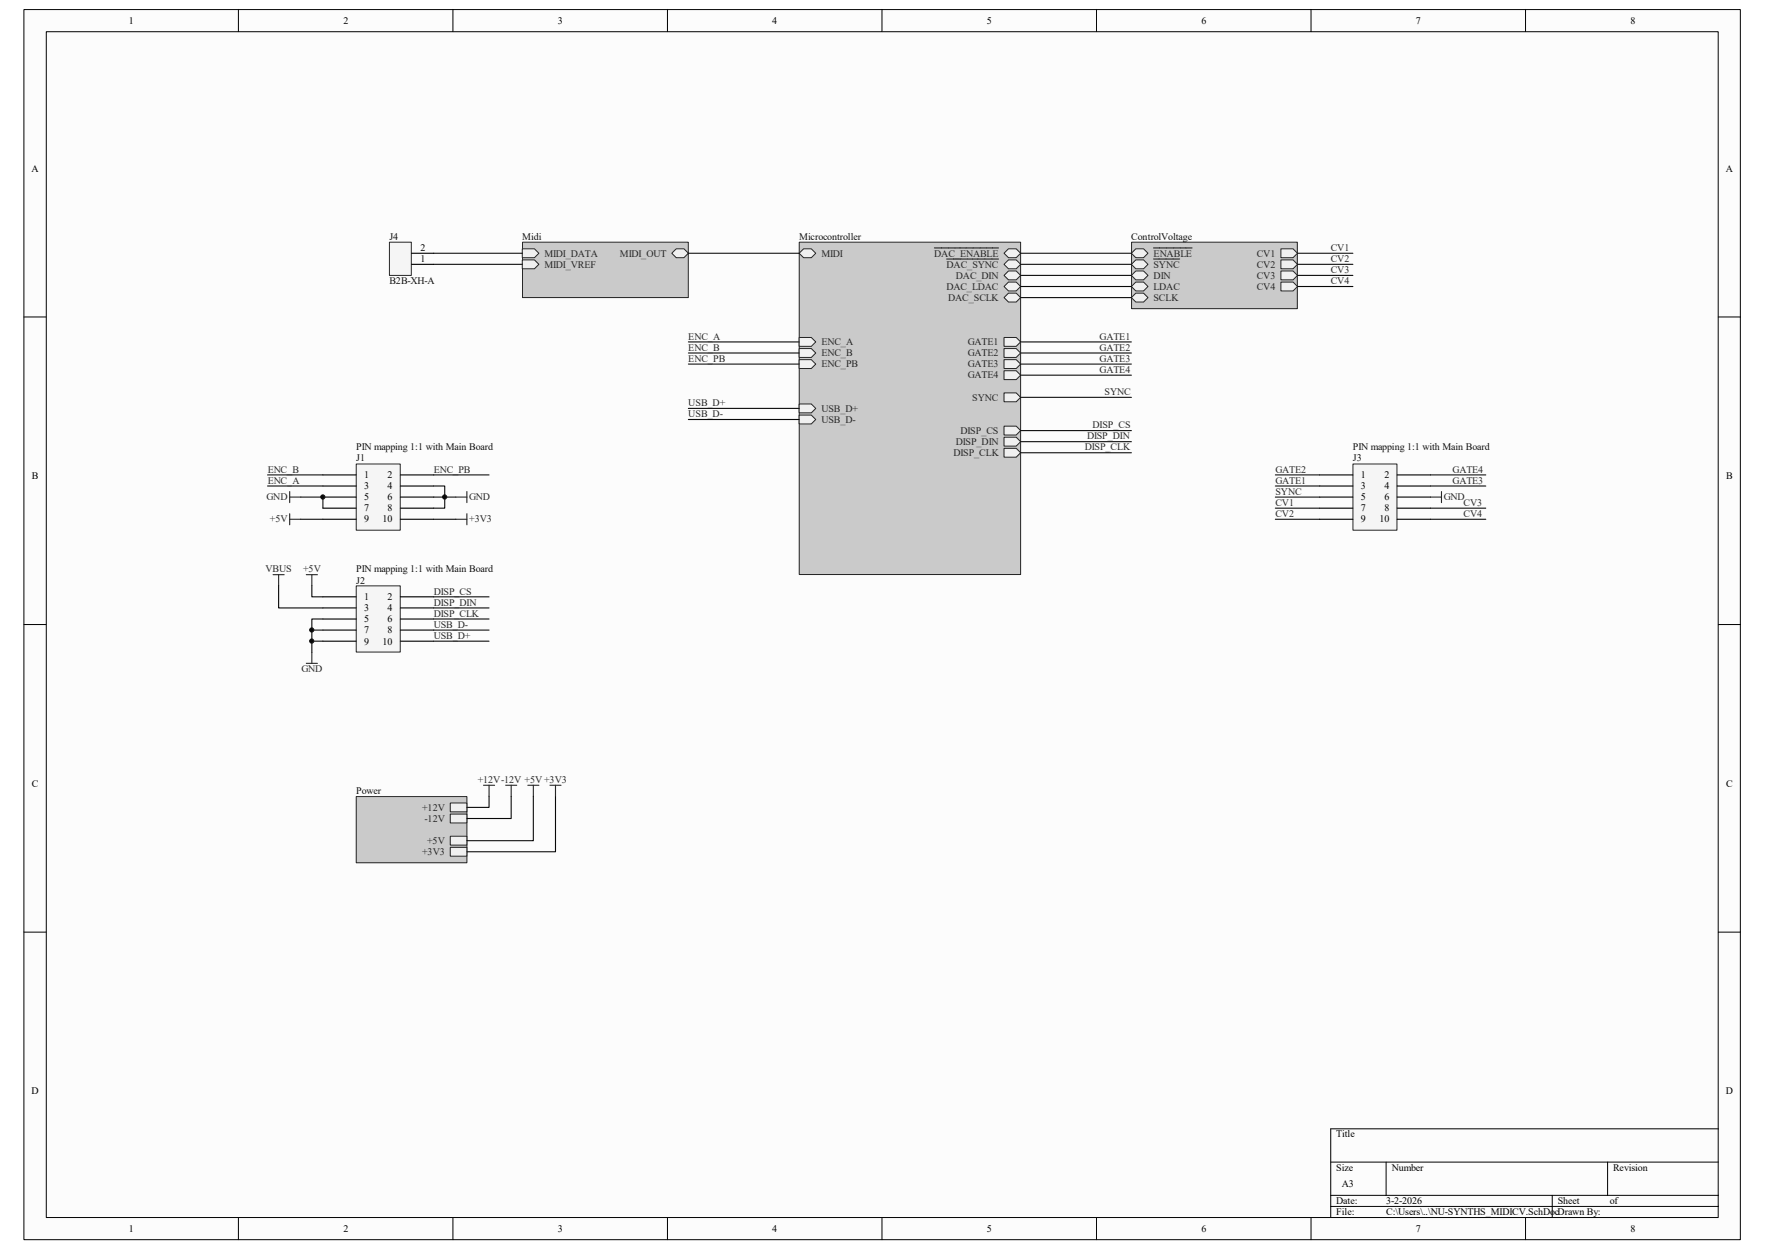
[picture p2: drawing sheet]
<svg xmlns="http://www.w3.org/2000/svg" width="297mm" height="210mm" viewBox="0 0 297 210" stroke-linecap="round" stroke-linejoin="round" font-family="sans-serif">
<path d="M4.1 1.7h288.8v206.7h-288.8z" fill="#fcfcfc"/>
<path d="M4 1.6h288.9v206.8h-288.9z" fill="none" stroke="#000" stroke-width=".17"/>
<path d="M7.8 5.4h281.3v199.3h-281.3z" fill="#fcfcfc"/>
<g fill="none" stroke="#000" stroke-width=".17">
<path d="M7.8 5.3h281.3v199.4h-281.3zM40.1 1.6v3.7M76.2 1.6v3.7M112.3 1.6v3.7M148.4 1.6v3.7M184.5 1.6v3.7M220.6 1.6v3.7M256.7 1.6v3.7M4 53.3h3.7M289.2 53.3h3.7M4 105h3.7M289.2 105h3.7"/>
<path d="M4 156.7h3.7M289.2 156.7h3.7M223.9 195.4h65.3M233.3 195.4v5.6M270.5 195.4v5.6M289.2 189.8h-65.3v14.9M40.1 204.7v3.7M76.2 204.7v3.7M112.3 204.7v3.7M148.4 204.7v3.7M184.5 204.7v3.7M220.6 204.7v3.7"/>
<path d="M223.9 201h65.3M223.9 202.9h65.3M256.7 204.7v3.7M261.2 201v3.7"/>
</g>
<path d="M134.5 40.8h37.2v55.8h-37.2z" fill="#cacaca"/>
<path d="M134.5 40.7h37.2v55.9h-37.2z" fill="none" stroke="#262626" stroke-width=".17"/>
<g fill="#f0f0f0" stroke="#262626" stroke-width=".17">
<path d="M135.2 41.8h1.3l.8 .8-.8 .7h-1.3l-.7-.7z" fill-rule="evenodd"/>
<path d="M169 50l.7-.7h1.3l.8 .7-.8 .8h-1.3z" fill-rule="evenodd"/>
<path d="M169 42.6l.7-.8h1.3l.8 .8-.8 .7h-1.3z" fill-rule="evenodd"/>
</g>
<path d="M157.2 41.7h10.8" fill="none" stroke="#262626" stroke-width=".19"/>
<path d="M169 44.4l.7-.7h1.3l.8 .7-.8 .8h-1.3z" fill-rule="evenodd" fill="#f0f0f0" stroke="#262626" stroke-width=".17"/>
<path d="M159.3 43.6h8.7" fill="none" stroke="#262626" stroke-width=".19"/>
<g fill="#f0f0f0" stroke="#262626" stroke-width=".17">
<path d="M169 46.3l.7-.7h1.3l.8 .7-.8 .8h-1.3z" fill-rule="evenodd"/>
<path d="M134.5 56.7h2l.8 .8-.8 .7h-2z" fill-rule="evenodd"/>
<path d="M134.5 60.5h2l.8 .7-.8 .8h-2z" fill-rule="evenodd"/>
<path d="M134.5 58.6h2l.8 .8-.8 .7h-2z" fill-rule="evenodd"/>
<path d="M134.5 67.9h2l.8 .8-.8 .7h-2z" fill-rule="evenodd"/>
<path d="M134.5 69.8h2l.8 .7-.8 .8h-2z" fill-rule="evenodd"/>
<path d="M169 56.7h2l.8 .8-.8 .7h-2z" fill-rule="evenodd"/>
<path d="M169 58.6h2l.8 .8-.8 .7h-2z" fill-rule="evenodd"/>
<path d="M169 60.5h2l.8 .7-.8 .8h-2z" fill-rule="evenodd"/>
<path d="M169 62.3h2l.8 .8-.8 .7h-2z" fill-rule="evenodd"/>
<path d="M169 71.7h2l.8 .7-.8 .7h-2z" fill-rule="evenodd"/>
<path d="M169 75.4h2l.8 .7-.8 .8h-2z" fill-rule="evenodd"/>
<path d="M169 73.5h2l.8 .8-.8 .7h-2z" fill-rule="evenodd"/>
<path d="M169 48.2l.7-.8h1.3l.8 .8-.8 .7h-1.3z" fill-rule="evenodd"/>
<path d="M169 66.1h2l.8 .7-.8 .8h-2z" fill-rule="evenodd"/>
</g>
<path d="M190.5 40.8h27.8v11.1h-27.8z" fill="#cacaca"/>
<path d="M190.4 40.7h27.9v11.2h-27.9z" fill="none" stroke="#262626" stroke-width=".17"/>
<g fill="#f0f0f0" stroke="#262626" stroke-width=".17">
<path d="M215.5 41.8h2.1l.7 .8-.7 .7h-2.1z" fill-rule="evenodd"/>
<path d="M215.5 43.7h2.1l.7 .7-.7 .8h-2.1z" fill-rule="evenodd"/>
<path d="M215.5 45.6h2.1l.7 .7-.7 .8h-2.1z" fill-rule="evenodd"/>
<path d="M215.5 47.4h2.1l.7 .8-.7 .7h-2.1z" fill-rule="evenodd"/>
<path d="M190.4 42.6l.7-.8h1.3l.8 .8-.8 .7h-1.3z" fill-rule="evenodd"/>
</g>
<path d="M194.1 41.7h6.5" fill="none" stroke="#262626" stroke-width=".19"/>
<path d="M190.4 44.4l.7-.7h1.3l.8 .7-.8 .8h-1.3z" fill-rule="evenodd" fill="#f0f0f0" stroke="#262626" stroke-width=".17"/>
<path d="M194.1 43.6h4.4" fill="none" stroke="#262626" stroke-width=".19"/>
<g fill="#f0f0f0" stroke="#262626" stroke-width=".17">
<path d="M190.4 50l.7-.7h1.3l.8 .7-.8 .8h-1.3z" fill-rule="evenodd"/>
<path d="M190.4 46.3l.7-.7h1.3l.8 .7-.8 .8h-1.3z" fill-rule="evenodd"/>
<path d="M190.4 48.2l.7-.8h1.3l.8 .8-.8 .7h-1.3z" fill-rule="evenodd"/>
</g>
<path d="M88 40.8h27.8v9.2h-27.8z" fill="#cacaca"/>
<path d="M87.9 40.7h27.9v9.3h-27.9z" fill="none" stroke="#262626" stroke-width=".17"/>
<g fill="#f0f0f0" stroke="#262626" stroke-width=".17">
<path d="M113.8 41.8h1.3l.7 .8-.7 .7h-1.3l-.8-.7z" fill-rule="evenodd"/>
<path d="M87.9 41.8h2l.8 .8-.8 .7h-2z" fill-rule="evenodd"/>
<path d="M87.9 43.7h2l.8 .7-.8 .8h-2z" fill-rule="evenodd"/>
</g>
<path d="M60 134h18.6v11.1h-18.6z" fill="#cacaca"/>
<path d="M59.9 133.9h18.7v11.2h-18.7z" fill="none" stroke="#262626" stroke-width=".17"/>
<g fill="#f0f0f0" stroke="#262626" stroke-width=".17">
<path d="M75.8 135h2.8v1.5h-2.8z" fill-rule="evenodd"/>
<path d="M75.8 136.9h2.8v1.5h-2.8z" fill-rule="evenodd"/>
<path d="M75.8 140.6h2.8v1.5h-2.8z" fill-rule="evenodd"/>
<path d="M75.8 142.5h2.8v1.5h-2.8z" fill-rule="evenodd"/>
</g>
<g fill="none" stroke="#262626" stroke-width=".19">
<path d="M46 96.6h1.8M46.9 96.6v1.9M48.7 83.6h1.9M48.7 82.7v1.8M48.7 86.4v1.8M48.7 87.3h1.9M51.5 96.6h1.9M52.5 96.6v1.9M76.7 83.6h1.9M76.7 87.3h1.9M78.6 82.7v1.8M78.6 86.4v1.8"/>
<path d="M240.7 83.6h1.9M242.6 82.7v1.8M51.5 111.5h1.9M52.5 109.7v1.8M81.4 132h1.8M82.3 132v1.9M85.1 132h1.9M86 132v1.9M88.8 132h1.9M89.7 132v1.9M92.5 132h1.9M93.5 132v1.9"/>
</g>
<g fill="none" stroke="#0e0e0e" stroke-width=".19">
<path d="M73 42.6h14.9M73 44.4h14.9M115.8 42.6h18.7M115.8 57.5h18.7M115.8 59.4h18.7M171.8 42.6h18.6M171.8 44.4h18.6M171.8 46.3h18.6M171.8 48.2h18.6M171.8 57.5h18.6M171.8 59.4h18.6M171.8 50h18.6"/>
<path d="M218.3 42.6h9.4M218.3 44.4h9.4M218.3 46.3h9.4M218.3 48.2h9.4M45 79.9h9.3M73 79.9h9.3M115.8 61.2h18.7M115.8 70.5h18.7M115.8 68.7h18.7M171.8 61.2h18.6M171.8 63.1h18.6M171.8 72.4h18.6"/>
<path d="M171.8 66.8h18.6M171.8 76.1h18.6M171.8 74.3h18.6M214.6 79.9h7.5M240.7 79.9h9.3M45 81.7h9.3M46.9 98.5v3.7h7.4M50.6 87.3h3.7M50.6 83.6h3.7v1.8M52.5 98.5v1.9h1.8M73 83.6h1.8v1.8h-1.8M73 81.7h1.8v1.9h1.9"/>
<path d="M73 87.3h3.7M214.6 87.3h7.5M214.6 81.7h7.5M214.6 83.6h7.5M214.6 85.4h7.5M240.7 87.3h9.3M240.7 81.7h9.3M240.7 85.4h9.3M52.5 107.8h1.8M52.5 105.9h1.8M54.3 104.1h-1.8v5.6M73 104.1h9.3"/>
<path d="M73 107.8h9.3M73 105.9h9.3M73 100.4h9.3M73 102.2h9.3M82.3 133.9v1.9h-3.7M86 133.9v3.7h-7.4M89.7 133.9v7.5h-11.1M93.5 133.9v9.3h-14.9"/>
</g>
<path d="M227.7 78.1h7.4v11.1h-7.4z" fill="#f5f5f5"/>
<path d="M227.7 78h7.4v11.2h-7.4z" fill="none" stroke="#262626" stroke-width=".17"/>
<path d="M222.1 79.9h5.6M235.1 79.9h5.6M222.1 87.3h5.6M222.1 85.4h5.6M222.1 83.6h5.6M222.1 81.7h5.6M235.1 87.3h5.6M235.1 85.4h5.6M235.1 83.6h5.6M235.1 81.7h5.6" fill="none" stroke="#000" stroke-width=".19"/>
<path d="M60 78.1h7.4v11.1h-7.4z" fill="#f5f5f5"/>
<path d="M59.9 78h7.5v11.2h-7.5z" fill="none" stroke="#262626" stroke-width=".17"/>
<path d="M54.3 79.9h5.6M67.4 79.9h5.6M54.3 87.3h5.6M54.3 85.4h5.6M54.3 83.6h5.6M54.3 81.7h5.6M67.4 87.3h5.6M67.4 85.4h5.6M67.4 83.6h5.6M67.4 81.7h5.6" fill="none" stroke="#000" stroke-width=".19"/>
<path d="M60 98.6h7.4v11h-7.4z" fill="#f5f5f5"/>
<path d="M59.9 98.5h7.5v11.1h-7.5z" fill="none" stroke="#262626" stroke-width=".17"/>
<path d="M54.3 107.8h5.6M54.3 105.9h5.6M54.3 104.1h5.6M54.3 102.2h5.6M54.3 100.4h5.6M67.4 107.8h5.6M67.4 105.9h5.6M67.4 104.1h5.6M67.4 102.2h5.6M67.4 100.4h5.6" fill="none" stroke="#000" stroke-width=".19"/>
<path d="M65.6 40.8h3.6v5.5h-3.6z" fill="#f5f5f5"/>
<path d="M65.5 40.7h3.7v5.6h-3.7z" fill="none" stroke="#262626" stroke-width=".17"/>
<path d="M69.2 44.4h3.8M69.2 42.6h3.8" fill="none" stroke="#000" stroke-width=".19"/>
<g fill="#0e0e0e" stroke="#0e0e0e" stroke-width=".17">
<circle cx="52.5" cy="107.8" r=".35"/>
<circle cx="52.5" cy="105.9" r=".35"/>
<circle cx="54.3" cy="83.6" r=".35"/>
<circle cx="74.8" cy="83.6" r=".35"/>
</g>
<g font-size="1.7">
<text x="21.7" y="4">1</text>
<text x="57.8" y="4">2</text>
<text x="93.9" y="4">3</text>
<text x="130" y="4">4</text>
<text x="166.1" y="4">5</text>
<text x="202.2" y="4">6</text>
<text x="238.3" y="4">7</text>
<text x="274.4" y="4">8</text>
<text x="5.3" y="28.9">A</text>
<text x="290.4" y="28.9">A</text>
<text x="70.7" y="44.1">1</text>
<text x="70.7" y="42.2">2</text>
<text x="5.3" y="80.6">B</text>
<text x="61.3" y="80.4">1</text>
<text x="61.3" y="82.3">3</text>
<text x="65.2" y="82.3">4</text>
<text x="65.2" y="80.4">2</text>
<text x="229" y="80.4">1</text>
<text x="229" y="82.3">3</text>
<text x="233" y="82.3">4</text>
<text x="233" y="80.4">2</text>
<text x="290.5" y="80.6">B</text>
<text x="61.3" y="87.8">9</text>
<text x="61.3" y="86">7</text>
<text x="61.3" y="84.1">5</text>
<text x="64.4" y="87.8">10</text>
<text x="65.2" y="84.1">6</text>
<text x="65.2" y="86">8</text>
<text x="229" y="87.8">9</text>
<text x="229" y="86">7</text>
<text x="229" y="84.1">5</text>
<text x="232.1" y="87.8">10</text>
<text x="233" y="84.1">6</text>
<text x="233" y="86">8</text>
<text x="61.3" y="100.9">1</text>
<text x="65.2" y="100.9">2</text>
<text x="61.3" y="106.5">7</text>
<text x="61.3" y="102.8">3</text>
<text x="61.3" y="104.6">5</text>
<text x="65.2" y="104.6">6</text>
<text x="65.2" y="102.8">4</text>
<text x="65.2" y="106.5">8</text>
<text x="61.3" y="108.4">9</text>
<text x="64.4" y="108.4">10</text>
<text x="5.3" y="132.3">C</text>
<text x="290.5" y="132.3">C</text>
<text x="5.3" y="184">D</text>
<text x="290.4" y="184">D</text>
<text x="224.9" y="191.3">Title</text>
<text x="224.9" y="196.8">Size</text>
<text x="234.2" y="196.8">Number</text>
<text x="271.4" y="196.8">Revision</text>
<text x="224.9" y="202.4">Date:</text>
<text x="225.8" y="199.6">A3</text>
<text x="233.3" y="202.4">3-2-2026</text>
<text x="262.1" y="202.4">Sheet</text>
<text x="270.9" y="202.4">of</text>
<text x="21.7" y="207.1">1</text>
<text x="57.8" y="207.1">2</text>
<text x="93.9" y="207.1">3</text>
<text x="130" y="207.1">4</text>
<text x="166.1" y="207.1">5</text>
<text x="202.2" y="207.1">6</text>
<text x="224.9" y="204.3">File:</text>
<text x="233.3" y="204.3">C:\Users\..\NU-SYNTHS_MIDICV.SchDocDrawn By:</text>
<text x="238.3" y="207.1">7</text>
<text x="274.4" y="207.1">8</text>
</g>
<g font-size="1.7" fill="#0e0e0e">
<text x="65.5" y="40.3">J4</text>
<text x="87.9" y="40.3">Midi</text>
<text x="134.5" y="40.3">Microcontroller</text>
<text x="190.4" y="40.3">ControlVoltage</text>
<text x="65.5" y="47.8">B2B-XH-A</text>
<text x="59.9" y="75.7">PIN mapping 1:1 with Main Board</text>
<text x="59.9" y="77.6">J1</text>
<text x="227.7" y="75.7">PIN mapping 1:1 with Main Board</text>
<text x="227.7" y="77.6">J3</text>
<text x="59.9" y="96.2">PIN mapping 1:1 with Main Board</text>
<text x="59.9" y="98.1">J2</text>
<text x="59.9" y="133.5">Power</text>
</g>
<g font-size="1.7" fill="#262626">
<text x="91.6" y="43.1">MIDI_DATA</text>
<text x="91.6" y="45">MIDI_VREF</text>
<text x="104.3" y="43.1">MIDI_OUT</text>
<text x="138.2" y="43.1">MIDI</text>
<text x="157.2" y="43.1">DAC_ENABLE</text>
<text x="159.3" y="45">DAC_SYNC</text>
<text x="160.9" y="46.9">DAC_DIN</text>
<text x="194.1" y="43.1">ENABLE</text>
<text x="194.1" y="45">SYNC</text>
<text x="194.1" y="46.9">DIN</text>
<text x="211.5" y="43.1">CV1</text>
<text x="211.5" y="45">CV2</text>
<text x="211.5" y="46.9">CV3</text>
<text x="223.9" y="47.8">CV4</text>
<text x="223.9" y="42.2">CV1</text>
<text x="223.9" y="44.1">CV2</text>
<text x="223.9" y="45.9">CV3</text>
<text x="159.3" y="48.7">DAC_LDAC</text>
<text x="159.6" y="50.6">DAC_SCLK</text>
<text x="194.1" y="50.6">SCLK</text>
<text x="194.1" y="48.7">LDAC</text>
<text x="211.5" y="48.7">CV4</text>
<text x="115.8" y="57.1">ENC_A</text>
<text x="115.8" y="59">ENC_B</text>
<text x="138.2" y="58">ENC_A</text>
<text x="138.2" y="59.9">ENC_B</text>
<text x="162.9" y="58">GATE1</text>
<text x="162.9" y="59.9">GATE2</text>
<text x="185" y="59">GATE2</text>
<text x="185" y="57.1">GATE1</text>
<text x="115.8" y="60.8">ENC_PB</text>
<text x="138.2" y="61.8">ENC_PB</text>
<text x="162.9" y="61.8">GATE3</text>
<text x="162.9" y="63.6">GATE4</text>
<text x="185" y="60.8">GATE3</text>
<text x="185" y="62.7">GATE4</text>
<text x="115.8" y="68.3">USB_D+</text>
<text x="115.8" y="70.1">USB_D-</text>
<text x="138.2" y="69.2">USB_D+</text>
<text x="138.2" y="71.1">USB_D-</text>
<text x="163.6" y="67.4">SYNC</text>
<text x="185.9" y="66.4">SYNC</text>
<text x="160.4" y="76.7">DISP_CLK</text>
<text x="160.8" y="74.8">DISP_DIN</text>
<text x="161.6" y="72.9">DISP_CS</text>
<text x="182.5" y="75.7">DISP_CLK</text>
<text x="182.9" y="73.9">DISP_DIN</text>
<text x="183.9" y="72">DISP_CS</text>
<text x="45" y="79.5">ENC_B</text>
<text x="45" y="81.3">ENC_A</text>
<text x="73" y="79.5">ENC_PB</text>
<text x="214.6" y="83.2">SYNC</text>
<text x="214.6" y="81.3">GATE1</text>
<text x="214.6" y="79.5">GATE2</text>
<text x="244.4" y="79.5">GATE4</text>
<text x="244.4" y="81.3">GATE3</text>
<text x="44.9" y="84.1">GND</text>
<text x="45.4" y="87.8">+5V</text>
<text x="79" y="84.1">GND</text>
<text x="79" y="87.8">+3V3</text>
<text x="214.6" y="85">CV1</text>
<text x="214.6" y="86.9">CV2</text>
<text x="243" y="84.1">GND</text>
<text x="246.3" y="86.9">CV4</text>
<text x="246.3" y="85">CV3</text>
<text x="44.7" y="96.2">VBUS</text>
<text x="51" y="96.2">+5V</text>
<text x="73" y="100">DISP_CS</text>
<text x="73" y="101.9">DISP_DIN</text>
<text x="73" y="103.7">DISP_CLK</text>
<text x="73" y="105.6">USB_D-</text>
<text x="73" y="107.4">USB_D+</text>
<text x="50.7" y="113">GND</text>
<text x="80.4" y="131.7">+12V-12V +5V +3V3</text>
<text x="71" y="136.3">+12V</text>
<text x="71" y="143.8">+3V3</text>
<text x="71.5" y="138.2">-12V</text>
<text x="71.9" y="141.9">+5V</text>
</g>
</svg>
